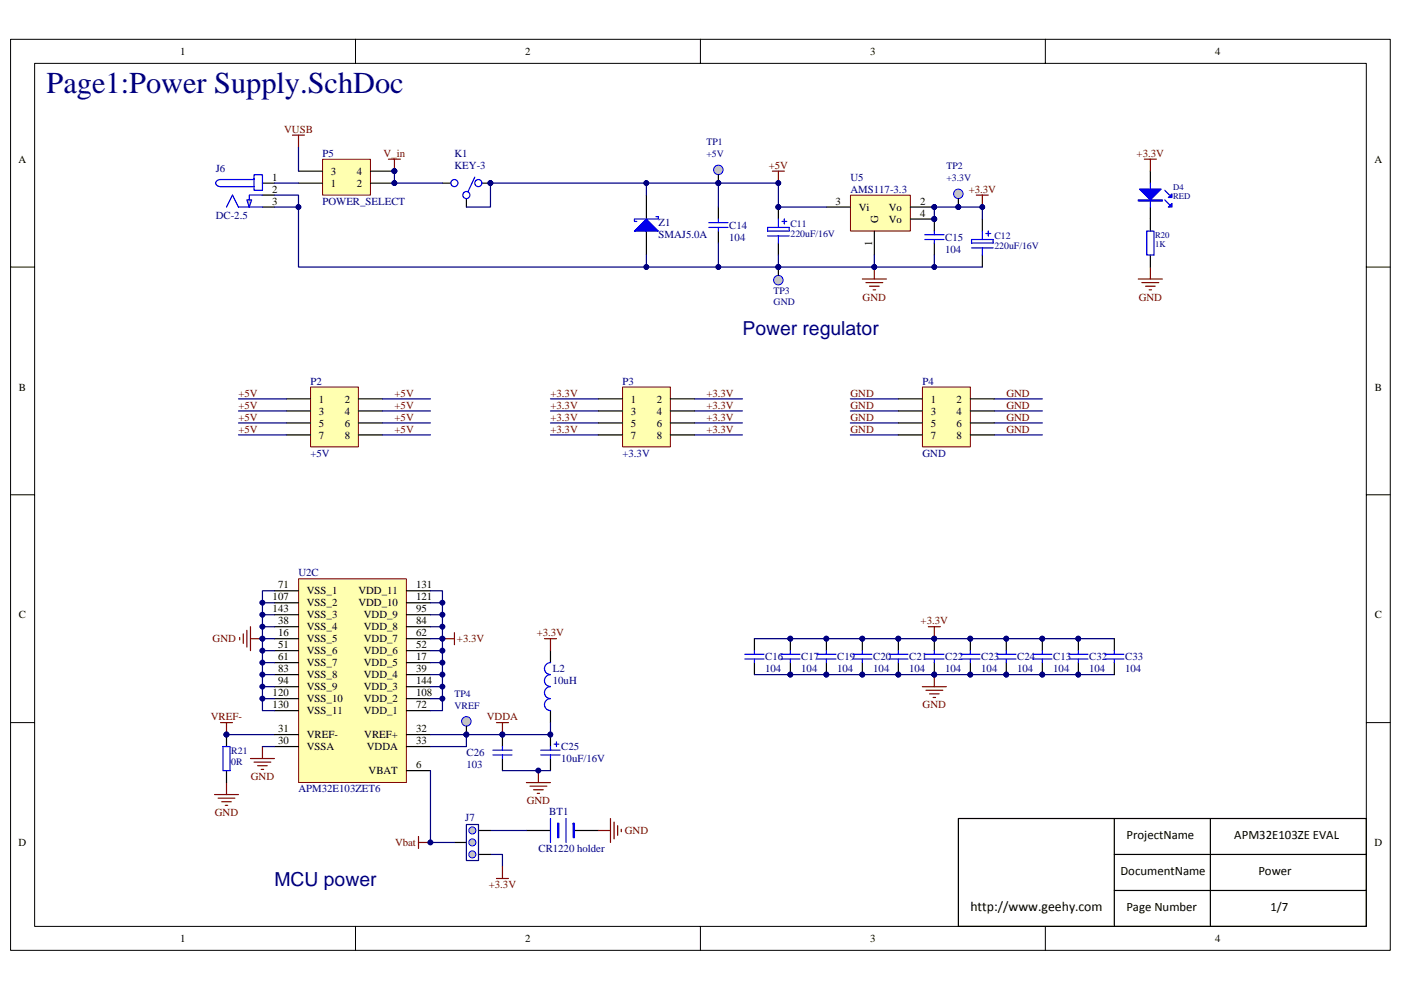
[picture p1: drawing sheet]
<svg xmlns="http://www.w3.org/2000/svg" width="297mm" height="210mm" viewBox="0 0 297 210" stroke-linecap="round" stroke-linejoin="round" font-family="sans-serif">
<path d="M2.2 8.3h292.6v193.3h-292.6z" fill="none" stroke="#000" stroke-width=".21"/>
<path d="M7.4 13.5h282.3v183h-282.3z" fill="#fff"/>
<g fill="none" stroke="#000" stroke-width=".21">
<path d="M7.3 13.4h282.4v183.1h-282.4zM75.4 8.3v5.1M148.5 8.3v5.1M221.6 8.3v5.1M2.2 56.6h5.1M289.7 56.6h5.1M2.2 104.9h5.1M289.7 104.9h5.1M2.2 153.3h5.1M289.7 153.3h5.1M75.4 196.5v5.1M148.5 196.5v5.1"/>
<path d="M221.6 196.5v5.1"/>
</g>
<g fill="none" stroke="#000" stroke-width=".25">
<path d="M116.7 138v2.5M106.5 155.8v2.5M116.7 150.7v2.6M116.7 155.8v2.5M106.5 160.9v2.5M111.6 176.1h5.1M116.7 160.9v2.5M121.8 176.1h5.1M203.2 173.6h86.5v22.9h-86.5zM236.3 173.6v22.9M256.6 173.6v22.9M236.3 188.9h53.4"/>
<path d="M236.3 181.2h53.4"/>
</g>
<path d="M48 155.8h10.2M104 176.1h7.6M106.5 163.4h10.2M104 181.2h2.5v2.6" fill="none" stroke="#000080" stroke-width=".25"/>
<g fill="#000080" stroke="#000080" stroke-width=".21">
<circle cx="48" cy="155.8" r=".5"/>
<circle cx="116.7" cy="155.8" r=".49"/>
<circle cx="106.5" cy="155.8" r=".5"/>
<circle cx="91.3" cy="178.7" r=".5"/>
<circle cx="55.6" cy="135.5" r=".49"/>
<circle cx="114.1" cy="163.4" r=".49"/>
<circle cx="93.8" cy="135.5" r=".5"/>
</g>
<g fill="none" stroke="#800000" stroke-width=".25">
<path d="M50.8 135.2v.5M51.6 134.5v2M52.3 133.7v3.5M53.1 135.5h2.5M53.1 132.9v5.1M93.8 135.5h2.5M96.3 134.2v2.5M46.8 153.3h2.5M48 153.3v2.5M55.6 158.3v2.6M105.3 153.3h2.5M106.5 153.3v2.5"/>
<path d="M45.5 168.5h5.1M46.2 169.3h3.6M47 170.1h2M47.8 170.8h.5M48 166v2.5M53.1 160.9h5.1M53.9 161.6h3.5M54.6 162.4h2.1M55.4 163.2h.5M88.7 178.7h2.6M88.7 177.4v2.6M111.6 166h5.1"/>
<path d="M112.4 166.8h3.5M113.1 167.5h2.1M113.9 168.3h.5M114.1 163.4v2.6M126.9 176.1h2.5M129.4 173.6v5.1M130.2 174.4v3.5M131 175.1v2.1M131.7 175.9v.5M105.3 186.3h2.5M106.5 183.8v2.5"/>
</g>
<g fill="none" stroke="#00f" stroke-width=".25">
<path d="M104.5 159.1h4.1M106.5 158.3v.8M114.7 159.1h4M116.7 148.2a1.26 1.26 0 0 0-1.3 1.2 1.26 1.26 0 0 0 1.3 1.3M116.7 145.6a1.26 1.26 0 0 0-1.3 1.3 1.26 1.26 0 0 0 1.3 1.3M116.7 143.1a1.25 1.25 0 0 0-1.3 1.3 1.25 1.25 0 0 0 1.3 1.2M116.7 140.5a1.25 1.25 0 0 0-1.3 1.3 1.24 1.24 0 0 0 1.3 1.3M116.7 158.3v.8M117.5 157.8h1M118 157.3v1M104.5 160.1h4.1M106.5 160.1v.8"/>
<path d="M114.7 160.1h4M116.7 160.1v.8M116.7 173.6v5.1M120 173.6v5.1"/>
</g>
<g fill="#00f" stroke="#00f" stroke-width=".25">
<path d="M118.2 174.6h.3v3.1h-.3z" fill-rule="evenodd"/>
<path d="M121.5 174.6h.3v3.1h-.3z" fill-rule="evenodd"/>
</g>
<circle cx="98.9" cy="153" r="1" fill="#c0c0c0" stroke="#00f" stroke-width=".21"/>
<path d="M165 43.9v2.6M165 51.6v2.5M198.1 46.5v2.5M198.1 51.6v2.5M208.3 46.5v2.5M208.3 54.1v2.5M48 155.8v2.5M98.9 154v1.8M48 163.4v2.6" fill="none" stroke="#000" stroke-width=".25"/>
<g fill="#000080" stroke="#000080" stroke-width=".21">
<circle cx="98.9" cy="155.8" r=".49"/>
<circle cx="48" cy="155.8" r=".5"/>
<circle cx="116.7" cy="155.8" r=".49"/>
<circle cx="106.5" cy="155.8" r=".5"/>
<circle cx="198.1" cy="46.5" r=".49"/>
<circle cx="198.1" cy="56.6" r=".49"/>
<circle cx="208.3" cy="43.9" r=".5"/>
<circle cx="165" cy="43.9" r=".5"/>
<circle cx="198.1" cy="43.9" r=".49"/>
<circle cx="203.2" cy="43.9" r=".5"/>
</g>
<g fill="none" stroke="#00f" stroke-width=".25">
<path d="M162.7 48.2h4.6v.8h-4.6zM162.7 50h4.6M165 46.5v1.7M165 50v1.6M165.8 47h1M166.3 46.5v1M196.1 49.8h4M196.1 50.8h4M198.1 49v.8M198.1 50.8v.8M206 50.8h4.6v.8h-4.6zM206 52.6h4.6"/>
<path d="M208.3 49v1.8M208.3 52.6v1.5M209 49.5h1.1M209.5 49v1M47.3 158.3h1.5v5.1h-1.5z"/>
</g>
<path d="M198.1 46.5v-2.6h10.2v2.6M198.1 54.1v2.5M116.7 153.3v2.5h-17.8" fill="none" stroke="#000080" stroke-width=".25"/>
<path d="M207 41.4h2.5M208.3 41.4v2.5M115.4 135.5h2.6M116.7 135.5v2.5" fill="none" stroke="#800000" stroke-width=".25"/>
<circle cx="203.2" cy="41.1" r="1.01" fill="#c0c0c0" stroke="#00f" stroke-width=".21"/>
<path d="M55.6 38.8h2.6M55.6 43.9h2.6M55.6 41.4h2.6M203.2 42.1v1.8" fill="none" stroke="#000" stroke-width=".25"/>
<g fill="#000080" stroke="#000080" stroke-width=".21">
<circle cx="203.2" cy="43.9" r=".5"/>
<circle cx="185.4" cy="56.6" r=".49"/>
<circle cx="165" cy="38.8" r=".5"/>
</g>
<path d="M163.8 36.3h2.5M165 36.3v2.5M182.8 59.2h5.1M183.6 59.9h3.6M185.4 56.6v2.6M184.4 60.7h2M185.1 61.5h.5" fill="none" stroke="#800000" stroke-width=".25"/>
<path d="M53.9 37.1h1.7v3.3h-1.7zM53.9 37.8v.3h-7.1a.79 .79 0 0 0-1.1 .7 .79 .79 0 0 0 1.1 .8h7.1M50.6 43.9h5" fill="none" stroke="#00f" stroke-width=".25"/>
<path d="M52.3 42.4h1.1l-.6 1.5z" fill="#c0c0c0" stroke="#00f" stroke-width=".25"/>
<path d="M55.6 41.4h-2.8v1" fill="none" stroke="#00f" stroke-width=".25"/>
<g fill="#c0c0c0" stroke="#00f" stroke-width=".25">
<path d="M49.3 41.4l1.3 2.5z"/>
<path d="M49.3 41.4l-1.3 2.5z"/>
</g>
<path d="M137.1 41.4v5.1M137.1 49v5.1M152.3 43.9v2.6M152.3 49v2.6" fill="none" stroke="#000" stroke-width=".25"/>
<path d="M137.1 46.5l2.5 2.5h-5.1z" fill="#00f" stroke="#00f" stroke-width=".25"/>
<path d="M139.1 46h.5v.5h-5.1v.5h.5M150.3 48.2h4M150.3 47.2h4M152.3 46.5v.7M152.3 48.2v.8" fill="none" stroke="#00f" stroke-width=".25"/>
<path d="M137.1 38.8v2.6M152.3 38.8v5.1M137.1 54.1v2.5M152.3 51.6v5" fill="none" stroke="#000080" stroke-width=".25"/>
<g fill="#000080" stroke="#000080" stroke-width=".21">
<circle cx="137" cy="56.6" r=".5"/>
<circle cx="137" cy="38.8" r=".5"/>
<circle cx="152.3" cy="38.8" r=".49"/>
<circle cx="152.3" cy="56.6" r=".49"/>
</g>
<circle cx="152.3" cy="36" r="1" fill="#c0c0c0" stroke="#00f" stroke-width=".21"/>
<g fill="none" stroke="#000" stroke-width=".25">
<path d="M152.3 37.1v1.7M160 135.5v2.5M167.6 135.5v2.5M175.2 135.5v2.5M182.8 135.5v2.5M190.5 135.5v2.5M198.1 135.5v2.5M205.7 135.5v2.5M213.4 135.5v2.5M160 140.5v2.6M167.6 140.5v2.6M175.2 140.5v2.6"/>
<path d="M182.8 140.5v2.6M190.5 140.5v2.6M198.1 140.5v2.6M205.7 140.5v2.6M213.4 140.5v2.6"/>
</g>
<g fill="#000080" stroke="#000080" stroke-width=".21">
<circle cx="152.3" cy="38.8" r=".49"/>
<circle cx="63.3" cy="43.9" r=".5"/>
<circle cx="167.6" cy="135.5" r=".49"/>
<circle cx="167.6" cy="143.1" r=".49"/>
<circle cx="175.2" cy="135.5" r=".5"/>
<circle cx="175.2" cy="143.1" r=".5"/>
<circle cx="182.8" cy="135.5" r=".49"/>
<circle cx="182.8" cy="143.1" r=".49"/>
<circle cx="190.5" cy="135.5" r=".5"/>
<circle cx="190.5" cy="143.1" r=".5"/>
<circle cx="198.1" cy="135.5" r=".49"/>
<circle cx="198.1" cy="143.1" r=".49"/>
<circle cx="205.7" cy="135.5" r=".5"/>
<circle cx="205.7" cy="143.1" r=".5"/>
<circle cx="213.4" cy="135.5" r=".49"/>
<circle cx="213.3" cy="143.1" r=".49"/>
<circle cx="228.6" cy="143.1" r=".49"/>
<circle cx="221" cy="143.1" r=".5"/>
<circle cx="228.6" cy="135.5" r=".49"/>
<circle cx="221" cy="135.5" r=".5"/>
</g>
<path d="M58.2 43.9h5.1M160 135.5h76.3M160 143.1h76.3" fill="none" stroke="#000080" stroke-width=".25"/>
<g fill="none" stroke="#00f" stroke-width=".25">
<path d="M157.9 139.8h4.1M157.9 138.8h4.1M160 138v.8M160 139.8v.7M165.5 139.8h4.1M165.5 138.8h4.1M167.6 138v.8M167.6 139.8v.7M173.2 139.8h4M173.2 138.8h4M175.2 138v.8M175.2 139.8v.7"/>
<path d="M180.8 138.8h4.1M180.8 139.8h4.1M182.8 138v.8M182.8 139.8v.7M188.4 138.8h4.1M188.4 139.8h4.1M190.5 138v.8M190.5 139.8v.7M196.1 138.8h4M196.1 139.8h4M198.1 138v.8M198.1 139.8v.7"/>
<path d="M203.7 138.8h4.1M203.7 139.8h4.1M205.7 138v.8M205.7 139.8v.7M211.3 138.8h4.1M211.3 139.8h4.1M213.4 138v.8M213.4 139.8v.7"/>
</g>
<path d="M196.8 132.9h2.6M198.1 132.9v2.6M195.6 145.6h5.1M196.3 146.4h3.6M197.1 147.2h2M197.8 147.9h.5M198.1 143.1v2.5" fill="none" stroke="#800000" stroke-width=".25"/>
<path d="M65.9 82.1h10.1v12.7h-10.1z" fill="#ffffb0"/>
<path d="M65.8 82.1h10.2v12.7h-10.2z" fill="none" stroke="#800000" stroke-width=".21"/>
<path d="M60.7 84.6h5.1M60.7 87.2h5.1M60.7 89.7h5.1M60.7 92.2h5.1M76 84.6h5.1M76 87.2h5.1M76 89.7h5.1M76 92.2h5.1" fill="none" stroke="#000" stroke-width=".25"/>
<g fill="none" stroke="#000080" stroke-width=".25">
<path d="M50.6 84.6h10.1M50.6 87.2h10.1M50.6 89.7h10.1M50.6 92.2h10.1M81.1 84.6h10.2M81.1 87.2h10.2M81.1 89.7h10.2M81.1 92.2h10.2M116.7 84.6h10.2M116.7 87.2h10.2M116.7 89.7h10.2M116.7 92.2h10.2"/>
<path d="M147.2 84.6h10.2M147.2 87.2h10.2M147.2 89.7h10.2M147.2 92.2h10.2M180.3 84.6h10.2M180.3 87.2h10.2M180.3 89.7h10.2M180.3 92.2h10.2M210.8 84.6h10.2M210.8 87.2h10.2M210.8 89.7h10.2M210.8 92.2h10.2"/>
</g>
<g fill="#c0c0c0" stroke="#00f" stroke-width=".21">
<circle cx="100.1" cy="176.1" r=".75"/>
<circle cx="100.1" cy="178.7" r=".75"/>
<circle cx="100.1" cy="181.2" r=".75"/>
</g>
<path d="M96.3 178.7h2.6M101.4 176.1h2.6M101.4 181.2h2.6" fill="none" stroke="#000" stroke-width=".25"/>
<path d="M98.9 174.9h2.5v7.6h-2.5z" fill="none" stroke="#0c0087" stroke-width=".25"/>
<circle cx="165" cy="59.4" r="1.01" fill="#c0c0c0" stroke="#00f" stroke-width=".21"/>
<path d="M243.9 36.3v2.5M165 56.6v1.8M243.9 43.9v5.1M243.9 54.1v2.5" fill="none" stroke="#000" stroke-width=".25"/>
<circle cx="165" cy="56.6" r=".5" fill="#000080" stroke="#000080" stroke-width=".21"/>
<path d="M242.6 33.8h2.6M243.9 33.8v2.5M241.3 59.2h5.1M242.1 59.9h3.6M243.9 56.6v2.6M242.9 60.7h2M243.6 61.5h.6" fill="none" stroke="#800000" stroke-width=".25"/>
<path d="M243.9 38.8v5.1M243.1 49h1.6v5.1h-1.6zM246.9 42.4l1.1 1M246.9 40.4l1.1 1" fill="none" stroke="#00f" stroke-width=".25"/>
<g fill="#00f" stroke="#00f" stroke-width=".25">
<path d="M241.6 40.1h4.6l-2.3 2.3z"/>
<path d="M248.5 43.2v.7h-.8z"/>
<path d="M248.5 41.1v.8h-.8z"/>
<path d="M241.3 42.4h5.1v.3h-5.1z" fill-rule="evenodd"/>
</g>
<path d="M63.3 122.8h22.9v43.2h-22.9z" fill="#ffffb0"/>
<path d="M63.3 122.8h22.9v43.2h-22.9z" fill="none" stroke="#800000" stroke-width=".21"/>
<g fill="none" stroke="#000" stroke-width=".25">
<path d="M58.2 135.5h5.1M58.2 132.9h5.1M58.2 138h5.1M58.2 125.3h5.1M58.2 130.4h5.1M58.2 127.8h5.1M86.2 135.5h5.1M86.2 132.9h5.1M86.2 138h5.1M86.2 125.3h5.1M86.2 130.4h5.1M86.2 127.8h5.1"/>
<path d="M58.2 140.5h5.1M58.2 158.3h5.1M58.2 155.8h5.1M58.2 143.1h5.1M58.2 148.2h5.1M58.2 150.7h5.1M58.2 145.6h5.1M86.2 140.5h5.1M86.2 158.3h5.1M86.2 155.8h5.1M86.2 143.1h5.1M86.2 148.2h5.1"/>
<path d="M86.2 150.7h5.1M86.2 145.6h5.1M86.2 163.4h5.1"/>
</g>
<g fill="none" stroke="#000080" stroke-width=".25">
<path d="M55.6 138h2.6M55.6 135.5h2.6M55.6 132.9h2.6M55.6 130.4h2.6M55.6 127.8h2.6M58.2 125.3h-2.6v9.8v15.6h2.6M91.3 125.3h2.5v11.3v14.1h-2.5M91.3 138h2.5M91.3 135.5h2.5M91.3 132.9h2.5M91.3 130.4h2.5M91.3 127.8h2.5"/>
<path d="M55.6 148.2h2.6M55.6 145.6h2.6M55.6 143.1h2.6M55.6 140.5h2.6M55.6 158.3h2.6M91.3 155.8h7.6v2.5h-7.6M91.3 148.2h2.5M91.3 145.6h2.5M91.3 143.1h2.5M91.3 140.5h2.5M91.3 163.4v15.3h5"/>
</g>
<g fill="#000080" stroke="#000080" stroke-width=".21">
<circle cx="55.6" cy="148.2" r=".49"/>
<circle cx="55.6" cy="145.6" r=".49"/>
<circle cx="55.6" cy="143.1" r=".49"/>
<circle cx="55.6" cy="140.5" r=".49"/>
<circle cx="55.6" cy="138" r=".49"/>
<circle cx="55.6" cy="135.5" r=".49"/>
<circle cx="55.6" cy="132.9" r=".49"/>
<circle cx="55.6" cy="130.4" r=".49"/>
<circle cx="55.6" cy="127.8" r=".49"/>
<circle cx="93.8" cy="127.8" r=".5"/>
<circle cx="93.8" cy="130.4" r=".5"/>
<circle cx="93.8" cy="132.9" r=".5"/>
<circle cx="93.8" cy="135.5" r=".5"/>
<circle cx="93.8" cy="138" r=".5"/>
<circle cx="93.8" cy="140.5" r=".5"/>
<circle cx="93.8" cy="143.1" r=".5"/>
<circle cx="93.8" cy="145.6" r=".5"/>
<circle cx="93.8" cy="148.2" r=".5"/>
<circle cx="98.9" cy="155.8" r=".49"/>
<circle cx="91.3" cy="178.7" r=".5"/>
</g>
<path d="M132 82.1h10.1v12.7h-10.1z" fill="#ffffb0"/>
<path d="M132 82.1h10.1v12.7h-10.1z" fill="none" stroke="#800000" stroke-width=".21"/>
<path d="M126.9 84.6h5.1M126.9 87.2h5.1M126.9 89.7h5.1M126.9 92.2h5.1M142.1 84.6h5.1M142.1 87.2h5.1M142.1 89.7h5.1M142.1 92.2h5.1" fill="none" stroke="#000" stroke-width=".25"/>
<path d="M195.6 82.1h10.1v12.7h-10.1z" fill="#ffffb0"/>
<path d="M195.6 82.1h10.1v12.7h-10.1z" fill="none" stroke="#800000" stroke-width=".21"/>
<g fill="none" stroke="#000" stroke-width=".25">
<path d="M190.5 84.6h5.1M190.5 87.2h5.1M190.5 89.7h5.1M190.5 92.2h5.1M205.7 84.6h5.1M205.7 87.2h5.1M205.7 89.7h5.1M205.7 92.2h5.1M221 135.5v2.5M228.6 135.5v2.5M236.3 135.5v2.5M221 140.5v2.6"/>
<path d="M228.6 140.5v2.6M236.3 140.5v2.6"/>
</g>
<path d="M165 54.1v2.5" fill="none" stroke="#000080" stroke-width=".25"/>
<g fill="#000080" stroke="#000080" stroke-width=".21">
<circle cx="165" cy="56.6" r=".5"/>
<circle cx="221" cy="135.5" r=".5"/>
<circle cx="221" cy="143.1" r=".5"/>
<circle cx="228.6" cy="135.5" r=".49"/>
<circle cx="228.6" cy="143.1" r=".49"/>
</g>
<path d="M219 138.8h4M219 139.8h4M221 138v.8M221 139.8v.7M226.6 138.8h4.1M226.6 139.8h4.1M228.6 138v.8M228.6 139.8v.7M234.2 138.8h4.1M234.2 139.8h4.1M236.3 138v.8M236.3 139.8v.7" fill="none" stroke="#00f" stroke-width=".25"/>
<path d="M180.3 41.4h12.7v7.6h-12.7z" fill="#ffffb0"/>
<path d="M180.3 41.4h12.7v7.6h-12.7z" fill="none" stroke="#800000" stroke-width=".21"/>
<path d="M93.8 38.8h2.5M101.4 38.8h2.6M98.9 41.4v2.5M175.2 43.9h5.1M185.4 49v5.1M193 43.9h5.1M193 46.5h5.1" fill="none" stroke="#000" stroke-width=".25"/>
<g fill="#000080" stroke="#000080" stroke-width=".21">
<circle cx="198.1" cy="43.9" r=".49"/>
<circle cx="198.1" cy="46.5" r=".49"/>
<circle cx="185.4" cy="56.6" r=".49"/>
<circle cx="104" cy="38.8" r=".5"/>
</g>
<path d="M185.4 54.1v2.5" fill="none" stroke="#000080" stroke-width=".25"/>
<path d="M100.7 37.6l-1.8 3.8" fill="none" stroke="#00f" stroke-width=".25"/>
<g fill="#fff" stroke="#00f" stroke-width=".25">
<circle cx="101.4" cy="38.8" r=".75"/>
<circle cx="96.3" cy="38.8" r=".75"/>
<circle cx="98.9" cy="41.4" r=".75"/>
</g>
<g fill="#000080" stroke="#000080" stroke-width=".21">
<circle cx="104" cy="38.8" r=".5"/>
<circle cx="137" cy="38.8" r=".5"/>
<circle cx="152.3" cy="38.8" r=".49"/>
<circle cx="165" cy="38.8" r=".5"/>
<circle cx="165" cy="43.9" r=".5"/>
<circle cx="83.6" cy="36.3" r=".49"/>
</g>
<path d="M98.9 43.9h5.1v-5.1h61v5.1h10.2" fill="none" stroke="#000080" stroke-width=".25"/>
<path d="M82.4 33.8h2.5M83.6 33.8v2.5" fill="none" stroke="#800000" stroke-width=".25"/>
<path d="M68.4 33.8h10.1v7.6h-10.1z" fill="#ffffb0"/>
<path d="M68.4 33.8h10.1v7.6h-10.1z" fill="none" stroke="#800000" stroke-width=".21"/>
<path d="M63.3 38.8h5.1M63.3 36.3h5.1M78.5 38.8h5.1M78.5 36.3h5.1" fill="none" stroke="#000" stroke-width=".25"/>
<g fill="#000080" stroke="#000080" stroke-width=".21">
<circle cx="83.6" cy="38.8" r=".49"/>
<circle cx="83.6" cy="36.3" r=".49"/>
<circle cx="63.3" cy="43.9" r=".5"/>
<circle cx="137" cy="56.6" r=".5"/>
<circle cx="152.3" cy="56.6" r=".49"/>
<circle cx="165" cy="56.6" r=".5"/>
<circle cx="185.4" cy="56.6" r=".49"/>
<circle cx="198.1" cy="56.6" r=".49"/>
</g>
<path d="M62 28.7h2.6M63.3 28.7v2.5" fill="none" stroke="#800000" stroke-width=".25"/>
<path d="M58.2 38.8h5.1M63.3 31.2v5.1M83.6 36.3v2.5h10.2M58.2 41.4h5.1v15.2h145" fill="none" stroke="#000080" stroke-width=".25"/>
<text font-size="6.4" fill="#000080" x="9.9" y="19.7">Page1:Power Supply.SchDoc</text>
<g font-size="4.1" fill="#000080">
<text x="157.4" y="71">Power regulator</text>
<text x="58.2" y="188">MCU power</text>
</g>
<text font-size="2.9" x="205.7" y="193.2">http://www.geehy.com</text>
<g font-size="2.7">
<text x="238.8" y="178">ProjectName</text>
<text x="261.7" y="178">APM32E103ZE EVAL</text>
<text x="237.6" y="185.6">DocumentName</text>
<text x="266.8" y="185.6">Power</text>
<text x="238.8" y="193.2">Page Number</text>
<text x="269.4" y="193.2">1/7</text>
</g>
<g font-size="2.3">
<text x="38.2" y="11.7">1</text>
<text x="111.4" y="11.7">2</text>
<text x="184.5" y="11.7">3</text>
<text x="257.6" y="11.7">4</text>
<text x="4" y="34.5">A</text>
<text x="291.4" y="34.5">A</text>
<text x="57.7" y="38.4">1</text>
<text x="57.7" y="40.9">2</text>
<text x="70.2" y="39.6">1</text>
<text x="70.2" y="37.1">3</text>
<text x="75.6" y="39.6">2</text>
<text x="75.6" y="37.1">4</text>
<text x="57.7" y="43.4">3</text>
<text x="177.1" y="43.4">3</text>
<text x="182.1" y="44.7">Vi</text>
<text x="186.2" y="47.2" transform="rotate(-90 186.2 47.2)">G</text>
<text x="188.4" y="44.7">Vo</text>
<text x="188.4" y="47.2">Vo</text>
<text x="195.1" y="43.4">2</text>
<text x="195.1" y="46">4</text>
<text x="184.9" y="52.2" transform="rotate(-90 184.9 52.2)">1</text>
<text x="4" y="82.8">B</text>
<text x="291.5" y="82.8">B</text>
<text x="67.6" y="85.4">1</text>
<text x="67.6" y="87.9">3</text>
<text x="73.1" y="85.4">2</text>
<text x="73.1" y="87.9">4</text>
<text x="133.7" y="85.4">1</text>
<text x="133.7" y="87.9">3</text>
<text x="139.2" y="85.4">2</text>
<text x="139.2" y="87.9">4</text>
<text x="197.4" y="85.4">1</text>
<text x="197.4" y="87.9">3</text>
<text x="202.8" y="85.4">2</text>
<text x="202.8" y="87.9">4</text>
<text x="67.6" y="90.5">5</text>
<text x="67.6" y="93">7</text>
<text x="73.1" y="90.5">6</text>
<text x="73.1" y="93">8</text>
<text x="133.7" y="90.5">5</text>
<text x="133.7" y="93">7</text>
<text x="139.2" y="90.5">6</text>
<text x="139.2" y="93">8</text>
<text x="197.4" y="90.5">5</text>
<text x="197.4" y="93">7</text>
<text x="202.8" y="90.5">6</text>
<text x="202.8" y="93">8</text>
<text x="59" y="124.8">71</text>
<text x="88.2" y="124.8">131</text>
<text x="4" y="131.2">C</text>
<text x="57.8" y="127.4">107</text>
<text x="57.8" y="129.9">143</text>
<text x="65.1" y="126.1">VSS_1</text>
<text x="65.1" y="128.6">VSS_2</text>
<text x="65.1" y="131.2">VSS_3</text>
<text x="76" y="128.6">VDD_10</text>
<text x="76" y="126.1">VDD_11</text>
<text x="77.1" y="131.2">VDD_9</text>
<text x="88.2" y="127.4">121</text>
<text x="88.2" y="129.9">95</text>
<text x="291.5" y="131.2">C</text>
<text x="59" y="135">16</text>
<text x="59" y="132.4">38</text>
<text x="59" y="137.5">51</text>
<text x="65.1" y="136.2">VSS_5</text>
<text x="65.1" y="133.7">VSS_4</text>
<text x="77.1" y="136.2">VDD_7</text>
<text x="77.1" y="133.7">VDD_8</text>
<text x="88.2" y="135">62</text>
<text x="88.2" y="137.5">52</text>
<text x="88.2" y="132.4">84</text>
<text x="59" y="140.1">61</text>
<text x="59" y="142.6">83</text>
<text x="65.1" y="138.8">VSS_6</text>
<text x="65.1" y="141.3">VSS_7</text>
<text x="65.1" y="143.9">VSS_8</text>
<text x="77.1" y="141.3">VDD_5</text>
<text x="77.1" y="143.9">VDD_4</text>
<text x="77.1" y="138.8">VDD_6</text>
<text x="88.2" y="140.1">17</text>
<text x="88.2" y="142.6">39</text>
<text x="57.8" y="147.7">120</text>
<text x="59" y="145.2">94</text>
<text x="65.1" y="149">VSS_10</text>
<text x="65.1" y="146.4">VSS_9</text>
<text x="77.1" y="149">VDD_2</text>
<text x="77.1" y="146.4">VDD_3</text>
<text x="88.2" y="147.7">108</text>
<text x="88.2" y="145.2">144</text>
<text x="57.8" y="150.2">130</text>
<text x="59" y="155.3">31</text>
<text x="65.1" y="151.5">VSS_11</text>
<text x="77.1" y="151.5">VDD_1</text>
<text x="88.2" y="155.3">32</text>
<text x="88.2" y="150.2">72</text>
<text x="59" y="157.9">30</text>
<text x="65.1" y="159.1">VSSA</text>
<text x="65.1" y="156.6">VREF-</text>
<text x="77.2" y="156.6">VREF+</text>
<text x="77.8" y="159.1">VDDA</text>
<text x="88.2" y="157.9">33</text>
<text x="78.1" y="164.2">VBAT</text>
<text x="88.2" y="163">6</text>
<text x="4" y="179.5">D</text>
<text x="291.4" y="179.5">D</text>
<text x="38.2" y="199.8">1</text>
<text x="111.4" y="199.8">2</text>
<text x="184.5" y="199.8">3</text>
<text x="257.6" y="199.8">4</text>
</g>
<g font-size="2.3" fill="#800000">
<text x="60.2" y="28.2">VUSB</text>
<text x="81.3" y="33.3">V_in</text>
<text x="163" y="35.8">+5V</text>
<text x="241" y="33.3">+3.3V</text>
<text x="205.4" y="40.9">+3.3V</text>
<text x="182.9" y="63.8">GND</text>
<text x="241.4" y="63.8">GND</text>
<text x="50.6" y="84.1">+5V</text>
<text x="50.6" y="86.7">+5V</text>
<text x="50.6" y="89.2">+5V</text>
<text x="83.6" y="84.1">+5V</text>
<text x="83.6" y="86.7">+5V</text>
<text x="83.6" y="89.2">+5V</text>
<text x="116.7" y="84.1">+3.3V</text>
<text x="116.7" y="86.7">+3.3V</text>
<text x="116.7" y="89.2">+3.3V</text>
<text x="149.8" y="84.1">+3.3V</text>
<text x="149.8" y="86.7">+3.3V</text>
<text x="149.8" y="89.2">+3.3V</text>
<text x="180.3" y="84.1">GND</text>
<text x="180.3" y="86.7">GND</text>
<text x="180.3" y="89.2">GND</text>
<text x="213.4" y="84.1">GND</text>
<text x="213.4" y="86.7">GND</text>
<text x="213.4" y="89.2">GND</text>
<text x="50.6" y="91.8">+5V</text>
<text x="83.6" y="91.8">+5V</text>
<text x="116.7" y="91.8">+3.3V</text>
<text x="149.8" y="91.8">+3.3V</text>
<text x="180.3" y="91.8">GND</text>
<text x="213.4" y="91.8">GND</text>
<text x="45.1" y="136.2">GND</text>
<text x="96.9" y="136.2">+3.3V</text>
<text x="113.8" y="135">+3.3V</text>
<text x="195.2" y="132.4">+3.3V</text>
<text x="44.7" y="152.8">VREF-</text>
<text x="103.2" y="152.8">VDDA</text>
<text x="195.6" y="150.2">GND</text>
<text x="53.2" y="165.5">GND</text>
<text x="45.5" y="173.1">GND</text>
<text x="111.7" y="170.6">GND</text>
<text x="83.8" y="179.5">Vbat</text>
<text x="132.5" y="176.9">GND</text>
<text x="103.6" y="188.4">+3.3V</text>
</g>
<g font-size="2.3" fill="#000080">
<text x="68.4" y="33.3">P5</text>
<text x="96.4" y="33.3">K1</text>
<text x="96.4" y="35.8">KEY-3</text>
<text x="45.7" y="36.6">J6</text>
<text x="180.3" y="38.4">U5</text>
<text x="180.3" y="40.9">AMS117-3.3</text>
<text x="45.7" y="46.5">DC-2.5</text>
<text x="68.4" y="43.4">POWER_SELECT</text>
<text x="139.6" y="48">Z1</text>
<text x="139.6" y="50.6">SMAJ5.0A</text>
<text x="154.6" y="48.5">C14</text>
<text x="154.6" y="51.1">104</text>
<text x="200.4" y="51.1">C15</text>
<text x="200.4" y="53.6">104</text>
<text x="65.8" y="81.6">P2</text>
<text x="132" y="81.6">P3</text>
<text x="195.6" y="81.6">P4</text>
<text x="65.8" y="96.8">+5V</text>
<text x="132" y="96.8">+3.3V</text>
<text x="195.6" y="96.8">GND</text>
<text x="63.3" y="122.3">U2C</text>
<text x="117.2" y="142.6">L2</text>
<text x="162.2" y="140.1">C16</text>
<text x="162.2" y="142.6">104</text>
<text x="169.9" y="140.1">C17</text>
<text x="169.9" y="142.6">104</text>
<text x="177.5" y="140.1">C19</text>
<text x="177.5" y="142.6">104</text>
<text x="185.1" y="140.1">C20</text>
<text x="185.1" y="142.6">104</text>
<text x="192.8" y="140.1">C21</text>
<text x="192.8" y="142.6">104</text>
<text x="200.4" y="140.1">C22</text>
<text x="200.4" y="142.6">104</text>
<text x="208" y="140.1">C23</text>
<text x="208" y="142.6">104</text>
<text x="215.7" y="140.1">C24</text>
<text x="215.7" y="142.6">104</text>
<text x="223.3" y="140.1">C13</text>
<text x="223.3" y="142.6">104</text>
<text x="230.9" y="140.1">C32</text>
<text x="230.9" y="142.6">104</text>
<text x="238.6" y="140.1">C33</text>
<text x="238.6" y="142.6">104</text>
<text x="117.2" y="145.2">10uH</text>
<text x="98.9" y="160.4">C26</text>
<text x="119" y="159.1">C25</text>
<text x="119" y="161.7">10uF/16V</text>
<text x="98.9" y="163">103</text>
<text x="63.3" y="168">APM32E103ZET6</text>
<text x="116.5" y="172.9">BT1</text>
<text x="98.7" y="174.1">J7</text>
<text x="114.2" y="180.7">CR1220 holder</text>
</g>
<g font-size="2.1" fill="#000080">
<text x="149.8" y="30.8">TP1</text>
<text x="149.8" y="33.3">+5V</text>
<text x="200.7" y="35.9">TP2</text>
<text x="200.7" y="38.4">+3.3V</text>
<text x="167.6" y="48.1">C11</text>
<text x="167.6" y="50.4">220uF/16V</text>
<text x="210.8" y="50.6">C12</text>
<text x="210.8" y="52.9">220uF/16V</text>
<text x="164" y="62.3">TP3</text>
<text x="164" y="64.6">GND</text>
<text x="96.4" y="147.7">TP4</text>
<text x="96.4" y="150.3">VREF</text>
<text x="49" y="160">R21</text>
<text x="49" y="162.2">0R</text>
</g>
<g font-size="1.8" fill="#000080">
<text x="248.7" y="40.2">D4</text>
<text x="248.7" y="42.3">RED</text>
<text x="244.9" y="50.4">R20</text>
<text x="244.9" y="52.4">1K</text>
</g>
</svg>
